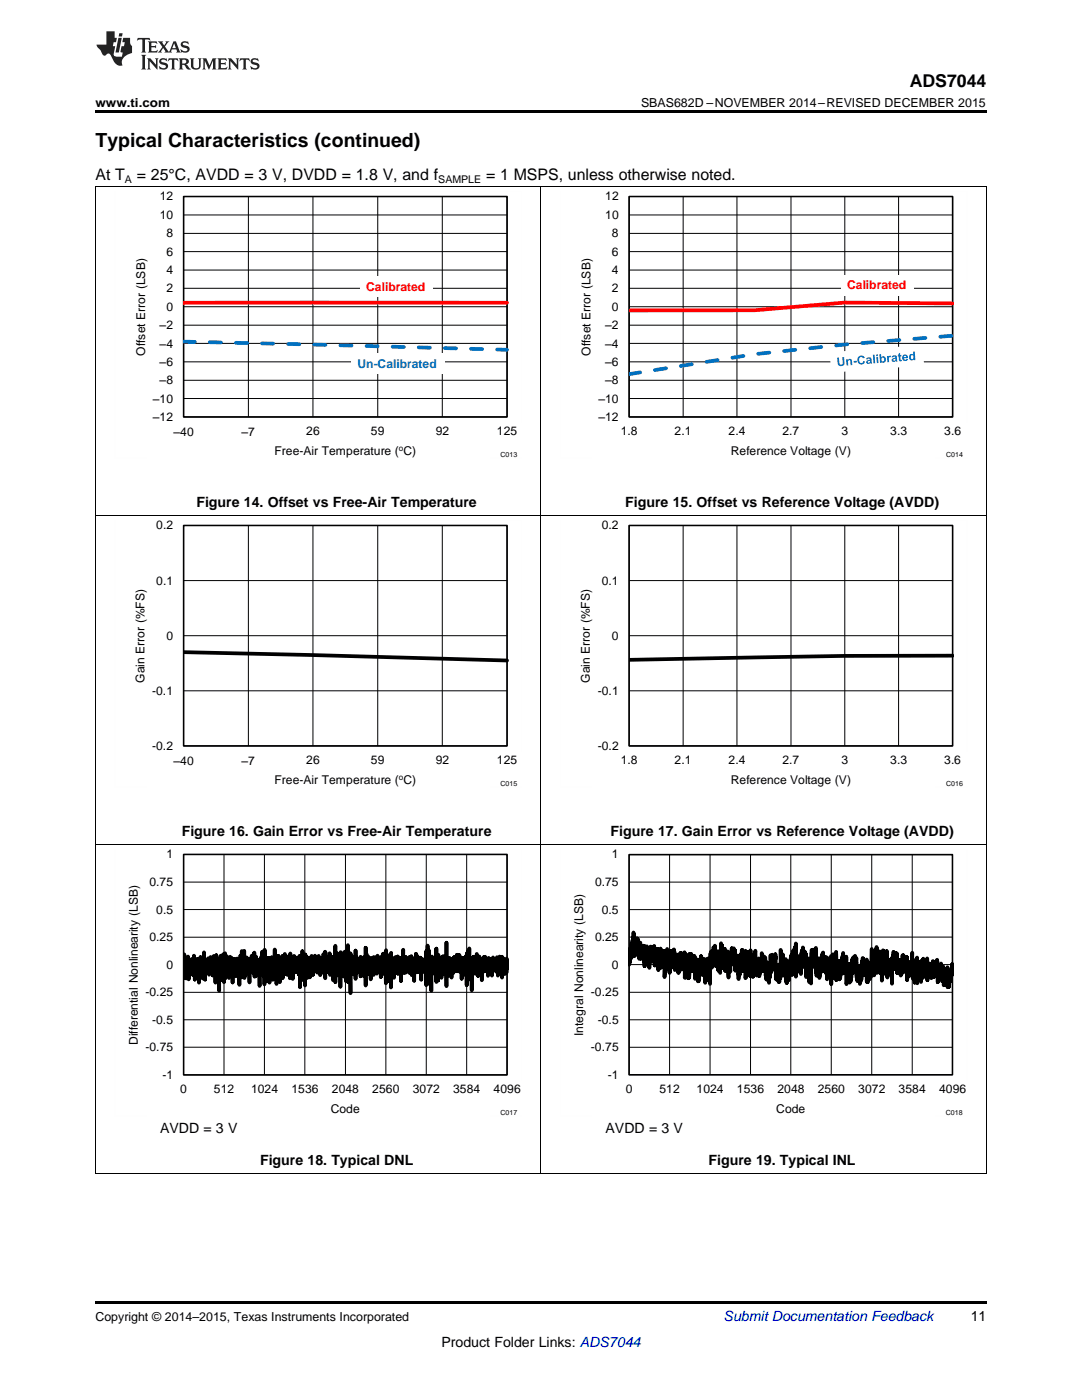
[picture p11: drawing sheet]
<svg xmlns="http://www.w3.org/2000/svg" width="216mm" height="279mm" viewBox="0 0 216 279" stroke-linecap="round" stroke-linejoin="round" font-family="sans-serif">
<path d="M19 234.2h.2zM196.7 234.2h.1zM19 259.7h177.8v.5h-177.8z" fill="#000"/>
<g fill="none" stroke="#000" stroke-width=".2">
<path d="M19.1 37.2v197M36.6 39.2h64.6v44h-64.6zM49.6 39.2v44M62.4 39.2v44M75.4 39.2v44M88.3 39.2v44M107.9 37.2v197M196.8 37.2v197M36.6 57.5h64.6M36.6 53.9h64.6M36.6 50.2h64.6M36.6 46.6h64.6"/>
<path d="M36.6 42.9h64.6M36.6 79.5h64.6M36.6 75.9h64.6M36.6 72.2h64.6M36.6 68.5h64.6M36.6 64.9h64.6M36.6 61.2h64.6M19 102.9h177.8M36.6 104.9h64.6v44h-64.6zM36.6 115.9h64.6M49.6 104.9v44M62.4 104.9v44"/>
<path d="M75.4 104.9v44M88.3 104.9v44M125.5 104.9h64.6v44h-64.6zM125.5 115.9h64.6M136.3 104.9v44M147.1 104.9v44M157.8 104.9v44M168.6 104.9v44M179.3 104.9v44M36.6 137.9h64.6M36.6 126.9h64.6M125.5 137.9h64.6"/>
<path d="M125.5 126.9h64.6M19 168.5h177.8M36.6 170.5h64.6v44h-64.6zM36.6 176h64.6M44.7 170.5v44M52.8 170.5v44M60.8 170.5v44M68.9 170.5v44M77 170.5v44M85.1 170.5v44M93.1 170.5v44M125.5 170.6h64.6v43.9h-64.6z"/>
<path d="M125.5 176h64.6M133.6 170.6v43.9M141.7 170.6v43.9M149.8 170.6v43.9M157.8 170.6v43.9M165.9 170.6v43.9M173.9 170.6v43.9M182 170.6v43.9M36.6 198h64.6M36.6 192.5h64.6M36.6 187h64.6M36.6 181.5h64.6"/>
<path d="M125.5 198h64.6M125.5 192.5h64.6M125.5 181.5h64.6M125.5 187h64.6M36.6 209h64.6M36.6 203.5h64.6M125.5 209h64.6M125.5 203.5h64.6M19 234.2h177.8"/>
</g>
<path d="M36.6 39.2h64.6v44h-64.6zM36.6 104.9h64.6v44h-64.6zM125.5 104.9h64.6v44h-64.6zM36.6 170.5h64.6v44h-64.6zM125.5 170.6h64.6v43.9h-64.6z" fill="none" stroke="#000" stroke-width=".31"/>
<path d="M36.6 130.2l64.6 1.6M190.1 130.9h-21.5l-43.1 .8M36.6 192.5l.1-1.9 .1 4.5v-4.6l.1 3.5v-3v2.3l.2-1.9v1.8v-1.2l.1 3.3v-4.1l.1 1.7 .1-.8v1.5l.1-2.7 .1 4.6 .1-3.9 .1 1.6v-1.1l.1 .5v-.6v1.9l.1-2.1v.8v-1v1.7l.1-1.8v1.6l.1-1.4v2.3v-1.9v.6l.1-.7v1.5v-2.1v2l.1-1.6v1.3l.1-1v2.4l.1-2.9 .1 2.8v-3.7l.1 2.8v-1.5v.5l.1-.3v3.3v-3.5v1l.1-1.1v1.3v-1.5l.1 2v-1.6v.8v-1.1l.1 1.6 .1-2v2.3v-1.7l.1-.2v.8v-.8v1.6l.1-1.9v2l.1-1.7 .1 .7v3.6v-4.7v1.6l.1-.9v1.2l.1-1.6 .1 1.6v-2.3v2.1l.1-1.3v1.1v-1.5l.1 .5v2.8v-2.6l.1 .8 .1-1.5v3.9l.1-3.9 .1 1.6 .1-1.2v3.1v-4.8l.1 4v-2.1l.1 .9v-.9v3.5l.1-4 .1 1.9v-1.5v.9l.1-.4v.6l.1-1.2v1.2v-1l.1 1.4v-1.8l.1 1.8v-1.7v1.8v-2.3l.2 3.3v-2.5l.1 1.5v-2l.1 2.1 .1-2.6 .2 2.7v-2v2.1l.1-2.3v2.3l.1-2.1v2.8l.1-2.8v3v-2.1v-.7l.1 1.9 .1-3v3l.1-2.6v2.5v-2.5l.1 2.3v-1.7v1.1v-.8l.1 4v-4v-.4l.1 1.8v-1.9l.1 2.5v-3.5l.1 2.7v-1.6l.2 1.4 .1-1.3v1.5v-1.7v1.6l.1-1.4v5.9v-6v.6l.1-.8 .1 2v-2.1l.1 2.6v-3.3l.1 3.2 .1-3.1v4.7l.1-3.9v2v-2.4l.1 3.9 .1-4.6 .1 3.7 .1-3.6v5.4v-4.5l.1 2.5v-3.5v3.7l.1-4 .1 5v-4.4v3.2l.1-2.5v1.5v-1l.1 1.4v-2.5v1.8l.1-.5v.8v-.9l.1 .9v-1.5l.1 2.2 .1-1.9v2.2l.1-2v3.2l.1-3.4 .1 1.8v-2.7l.1 3.4v-3v2.1v-1.6l.1 1.2 .1-1.6 .1 2.4v-2.6l.1 2.2v-2v4.7l.1-4.5v2.5l.1-2.5v2v-2.1l.2 2.3v-2.4v2.1l.2-1.9 .1 3.2v-3.2l.1 1.8v-1.9v2.5l.1-2.7 .1 2.3 .1-2v1.7l.1-1.5 .1 1.3v-1.3l.1 4.8v-5.1l.1 1.9 .1-2.7v2.5l.1-2v2.2l.1-2.2v2.5v-3.9v5.3l.1-3.5 .1 2.4 .2-2v2.3v-3.3v3.6l.1-4.8 .1 5.4v-3.6v1.4v-1.6l.1 2.1 .1-1.6v2.2v-2.7l.1 3.1 .1-3.4v1.8v-.2l.1 .4v-1.9l.1 2v-1.2v2.2l.1-2.4 .1 1.2v-1l.1 1.6v-2.2l.1 4.7v-4.2v1.5v-1.8l.1 1.2 .1-1.2v2v-1.7l.1 .7v-.8v1.6l.1-1.5v2v-3.1l.1 3.3v-2.5l.1 2.5v-2.7l.1 2.6 .1-2.5v2.3v-3.4l.1 3.4v-3.7l.1 4.8v-3.9v2.6l.2-2.7v3.9l.1-3.9v3.6l.1-2.5 .1 2.5 .1-3v2.2v-2.2v1.7l.1-1.5 .1 1.7v-1.7l.1 2.9 .1-2.7v4.9v-5.2v2.4v-2.1l.1 .4v-.8v2.4v-2.1l.1 1.7v-1.9v2.2l.1-2.8v3.1l.2-4.1v4.1l.1-2.9 .1 2.2v-2.8v3.5v-4.2v4.9l.1-4.3 .1 3.8v-3.4v2.8l.1-2.4v5.2v-7l.1 6.1v-4.5l.1 4.1v-3.8l.2 2.2 .1-2.4v4.6v-4.6l.1 2.9v-2.5l.1 2.1v-1.7l.2 1.1v-1v.9v-1.8l.1 4.9v-3.9l.1 .9 .1-1.5 .1 1.9 .1-2v1.6v-2l.1 2.1v-1.6l.1 3.9v-4.3v2.3l.2-2.1v2.3v-2.6v3.2l.1-2.6 .1 3.4v-5.6v3.9v-1.9l.1 2.4 .1-3v3.2v-2.3v1.9l.1-1.9v.7l.1-.6v4.5v-5.2l.1 2.8v-2.5v1.5v-1.4v2.8l.2-2.8v2v-2.8l.1 3.8v-2.3v-.3l.1 1.9v-2.7l.1 4.8v-4.1l.1 1.5v-1.7v1.9l.1-2v2v-1.4v-.4v1.6l.1-1.6v1.5v-1.4l.1 1.3v-.9l.1 .7v-2.1l.1 4.3 .1-4.4v2.2v-1.2l.1 1.5 .1-2.1v2.5l.1-2v2.7v-4l.1 3.4 .2-2.5 .1 3.1 .1-2.5 .1 2.7v-3.6v2.6l.1-2.7v2.5l.1-1.4v1.4l.1-1.4v.6v-1.2l.1 1.7v-1.6v3.7l.1-4.9v3.1l.1-2v2.1l.1-2 .1 2v-1.7v1.2l.1-1.4 .1 2v-2.3v4.1l.1-4 .1 2.1 .1-2.7 .1 2.5v-2.2l.1 3v-2.8v2.3l.1-1.6 .1 1.7v-2.6l.1 2.9v-2.8l.1 2.9v-2.3v1.7l.1-2.1v2.1v-1.9l.1 1.6v-2l.1 2.1v-1.4v2.5v-3l.1 2v-2.5v3.5l.1-3.6 .1 6.2v-5.7l.1 2.8v-3.2l.1 2.6 .1-1.8v2l.1-3.9v5.8l.1-4 .1 2.1 .1-3.2v4.4v-3.6v1.8l.1-1.9 .1 2.5v-3l.1 6v-6.2v4.7v-4.7l.2 4.1 .1-3.4v2.1l.1-1.3v.6v2.5v-4l.1 2.5 .1-1.7v2.3l.1-3 .1 2.4v-2v1.8l.1-1.7v1.4v-1.3v.2v3.1l.1-4v2.6l.1-2 .1 2.2v-2.8l.1 3.2v-3.5v2.3v-1.1l.1 .8 .1-.6v.9v-1.2v2.6l.2-3.3v2.6l.1-2.3v1.5l.1-.7v.9v-1.2v1.2v-1.9v1.6v-2.2l.1 2.6v-1.5v1.2l.1-1.2v1.5l.1-1.7v2l.1-2 .1 2.5v-2.2l.1 2.2 .1-2.7v2.2l.1-2.8v2.7l.1-1.8 .1 1.7v-1.8l.1 3v-2.2v-.5v1.4l.1-1.7 .1 1.5v-1.8l.1 1.7v-1.2l.1 2.2v-2.6l.1 2.6v-2.8l.1 2.9v-3.6l.1 3.6 .1-3.1 .1 2.6 .1-3.7v5.3v-5.1l.1 3.6 .1-2.8v2v-1.4v1.7l.1-1.4v1.6l.1-1.7v2.2v-2.7l.1 2.8 .2-2.3v1.4v-1.9v1.9v-1.1v1.3l.1-1.4 .1 2.3v-4l.1 4.4 .1-3.3 .2 2.8v-2.7v1.4v-1.2l.2 2v-2.6l.1 4.6v-3.5l.1 1.3 .1-1.9v2.7v-3.1l.1 2.5v-2.4v3.2l.1-5.7v7.3l.1-3.9v.8v-.9v.9l.1-1.5v1.2v.1v-.6l.1 .9v-.9l.1 1.3v-3.1v4.4v-3.7l.1 3.3v-2.8l.1 2 .1-1.9 .1 1.8v-1.8l.1 1.6v-1.7l.1 2.3v-2.6v5.7l.1-6.9 .1 4.9v-2.9v1.7v-2.4v2.5l.1-2.1 .1 1.5 .1-2v3.6l.1-3.2v2.5l.1-3.2v3l.1-3.9v4.9v-2.9v1.4l.1-2.5v2.7l.1-3.4v4l.1-4.3v5.9l.1-5.6 .1 5.2v-5.5v2.6v.2l.1-.4v.4v-.7v1.1l.1-1.1v3.9v-7.3l.1 5.1v-3v2.9l.1-1.9 .1 2.2v-2.6l.1 2.4 .1-2.4v1.6v-1.3v6.6v-7.9l.1 3.3v-1.9v1.3l.1-.9 .1 1v-1.1v1.5v-2.6v3.2v-2.1v.3l.1-.5v1.7l.2-2.1v3l.1-3.2v2.4v-1.7l.1 1 .1-1 .1 1.9v-2.7v4.3v-5.7l.1 4.2 .1-2.9v2.7v-2.1l.1 1.8 .1-1.8v1.8v-1.8l.1 2.5v-2.6v2l.1-2.1 .1 1.6v-1.4v1.7v-1.5v2.2l.1-2.7 .1 2.4 .1-2.1 .1 3.2v-3.9v2.7l.1-1.7v1.8l.1-2.4v1.4v-.7v1.1v-1.8l.1 2.3 .1-1.6v1.1v-2v3.4l.1-2.9v2.7l.1-2.5v3v-3.6v-.1l.1 2.3v-1.7l.1 1.3 .1-1.3v1.6v-2.5l.1 5.9v-7.6l.1 5.1v-4v3.9l.1-2.7 .1 1.9 .1-1.7v2.8v-3.5v3.5l.1-3.2 .1 3.2v-3.2v1.5l.1-1.1 .1 1.6v-1.6v1.5l.1-1.6v2v-1.5l.1 3.5 .1-4.3v1.7v-1.4l.1 2.5 .1-2.6v2.6l.1-2v1v-1.2l.1 1.4v-1.6v3l.1-3.6v3.4v-2.7l.1 1.3 .1-1.8v2v-1.1v1.1l.1-1.3 .1 1 .1-.9v2.2v-3.2l.1 3.3 .1-3.6 .1 3 .1-2.6v2.6v-1.8v2v-2.4l.1 2.4 .1-2.5v2.6v-2.9l.1 2.3v-1.5l.1 1.8v-2.5l.1 3.8v-2.4l.1-.4v1.9l.1-3.2v3l.1-2.4 .1 1.9 .1-3.1v4.1v-2.6l.1 1.8 .1-1.8v2.4l.1-3.3 .1 2.7v-3.3l.1 5.9v-6.6l.1 5.2 .1-3.8v4.5l.1-4.3v2.7v-2.3v-.3l.1 2v-2l.1 4.5v-5.2l.1 3.2v-2.2l.1 1.9v-1.5v1.4v-1.4l.1 .9v-.4v.2v-1.5v2l.1-1.8v1.7l.1-1.7v5.7v-6.9v3.7l.2-2.3v1.9l.1-1.8v2.4l.1-2.7v2v-2l.2 2.7v-2.1v3.1l.1-3.9v2.2l.2-2.4v2.4l.2-2.3v2.8v-2.6l.1 2.1 .1-2.4v2.8l.1-2.9v3.4l.1-3 .1 1.6 .1-1.3v1.7v-1.5l.1 1.1v-.7v.2v1.8v-3l.2 2.1v-1.4v3.9v-3.8l.1-.4v1.5v-1.6v2.1v-2.3l.1 2.7v-2.3l.1 2.1 .1-2.6v2.5l.1-4.2v3.9v-1.6v2v-2.3l.1 2.7v-2.4l.1 .9 .1-.7v1.4v-2.1l.2 2.8v-3.1v2.3l.1-1.7 .1 1.9v-1.8v.4v-.2v1.7v-1.7v.6v-.3v1.6l.2-2.2v2.3v-1.9l.1 1.7 .1-2.5v2.4l.1-2.6v3.2v-2.1l.1 1v-1.5v1.6l.1-2v2.1l.1-2.3v3.1l.1-3.3 .1 3.8v-2.9l.1 1.7v-2.2v2.7v-2.1l.1 1.8v-1.9l.1 2v-1.9v1.3l.1-1.4v1.4v-1.7v4.3v-3.1l.1-.5v1.2l.1-1.7v1.7l.1-2v1.9v-1l.1 1.4v-3.2v2.6v-1.8v2.3l.1-2.3 .1 2.9 .1-2.5v2.3v-1.7v1.2v-2.6v2.7l.1-1.7v2l.1-2.5v2.6l.1-2.4 .1 2.6 .1-2.9 .1 2.5v-2.6l.1 2.1v-1.9v4.2l.1-3.5v1.5l.1-1.9 .1 2.4 .1-2.2v1.6l.1-1.7v2l.1-2 .1 2 .1-2.3v2.7l.1-2.4 .1 2 .1-3.9v6.8l.1-5.5 .1 4.2v-6.6v4.3l.1-1.6v3v-3.4v3.1l.1-2.9v1.9v-1.3v1v3.5l.1-6.6v3v-.7v1.2l.1-1.7 .1 1.9v-1.8v.1v2.3v-2.7v2.8v-3.1l.2 2.4v-2.1l.1 6.4v-6.7l.1 2.5v-2.6l.1 2.9v-2.2v1.5l.1-1.5 .1 1.5v-1.3v2.3l.1-2.7 .1 3v-2.8l.1 1.7 .1-1.7 .2 4.4v-6.7l.1 5.4v-4.1l.1 2.9 .1-1.5v3.7l.1-5.2 .1 3.6v-2.7v2.5l.1-2.4 .1 2v-2.2l.1 2.2 .1-2v1.7v-1.6l.1 3.5 .1-4.1 .1 2.6 .1-2.8 .2 3.6v-2.6l.1 2.1 .2-2.6v2.4v-2l.1 1.6v-1.6l.1 5.1v-8.7v4.8l.1-1.2v2v-2.2l.1 1.7 .1-1.6v2.4l.1-2.7 .1 3.4 .1-3.5v1.8v-1.1v1.1l.1-.8 .1 .9v-1.4l.1 1.7 .1-1.6v3.3l.1-3.7 .1 2.2 .1-1.7v2.2v-2l.1 1.3v-1.6l.1 2v-2.8v2.3l.1-1.7 .1 2.2 .1-2.2 .1 1.9v-2l.1 1.5v-1.3v2.1l.1-3.3v3l.1-1.6 .1 1.5v-1.7v2.1l.1-2v1.5v-2l.2 2.2v-2.9v3.3l.1-2.1 .1 1.7v-2.3l.1 2 .1-1.3v3.4v-3.6l.1 1.8 .1-2.3v1.9l.2-1.7v1.7v.2l.1-1.6v1.6v-1.6l.1 1.9v-2.4l.1 3.3 .1-3.5v2.2v-1.2v1.5v-1.9l.1 2.1 .1-3.1v6l.1-6.1 .1 4.8v-5.1l.1 5.3v-5.7v3.6l.1-1.7v1.3v-1l.1 .6v2.9v-6.2l.1 5.1 .1-2.8 .1 1.9v-1.7l.1 1.6v-1.2l.1 1.1v-2v6.3v-6.4l.2 2.4v-2.3l.1 2.8 .1-3.2v2.6v-1.6l.1 1.5 .1-1.5v1.5v-2.2v2.4l.1-1.9 .1 2.7v-3.2l.1 2.1v-1.9l.1 2.2v-3.2l.2 3.3 .1-2v3.1v-2.9l.1 1 .1-1v1.6v-1.5v1.7l.1-2.8v2.8l.1-2v1.3v-1.2l.1 1.3v-1.3v1.2v-1.6l.1 2 .1-1.8v4l.1-3.5v.6v-.7l.1 1.4 .1-2v2.2v-1.8l.1 1.9 .1-2.7v2.9l.1-2.9 .1 2.7v-2.8l.1 2.8 .1-1.7 .1 .9v-.4v.2v-1.1v1.4v-1.5l.1 2.2v-2.3v1.9l.2-1.4v2.9l.1-3.6 .1 2.5 .1-2.1 .1 1.4v-1.5l.1 2.1v-1.9v2.1v-2.4l.1 2.1 .1-2.1 .1 3.3v-3.3l.1 1.6 .1-1.9v1.7l.1-1v1.4l.1-1.7v1.5v-1.3v1.8l.1-1.7v1.5v-1.1l.1 .7 .1-.8v1.3v-2l.1 2.5v-2.5v2.3l.2-2.7 .1 2.6v-2v3.1l.1-2.4v1.2l.1-1.7v1.5l.1-1.3v1.2v-.9v.7v-1.8v2.8l.1-3.1v2.8v-1.4l.1 .7v-1l.1 1 .1-1.1v1.2v-1.3l.1 1.6v-2.5l.1 4.2v-2.9l.1 .7v-.9l.1 1.5 .1-2.2v2v-1.5l.1 1.5 .1-1.7v2.8v-2.1v.4l.1-.7v1.1l.1-1.5v2.1l.2-1.9v2.3v-2.8v2.1v-1.6v.7" fill="none" stroke="#000" stroke-width=".74"/>
<g fill="none" stroke="#fefefe" stroke-width=".2" stroke-dasharray=".4 .1" stroke-linecap="butt">
<path d="M22.9 38.2v53.2M35.4 38.2h68.7M104.1 38.2v46.2M22.9 91.3h6.3M97.8 91.3h6.3M22.9 103.8v53.2M35.4 103.8h68.7M104.1 103.8v46.2M111.8 103.8v53.2M124.3 103.8h68.7M193 103.8v46.2M22.9 157h6.3"/>
<path d="M97.8 157h6.3M111.8 157h6.3M186.7 157h6.3M22.9 169.5v53.2M35.4 169.5h68.7M104.1 169.5v46.2M111.8 169.5v53.2M124.2 169.5h68.8M193 169.5v46.2M22.9 222.6h6.3M97.8 222.6h6.3M111.8 222.6h6.3"/>
<path d="M186.7 222.6h6.3"/>
</g>
<path d="M125.5 192.5l.2-3v2.6l.1-2.8v2.1v-2.3v.7l.1-.8 .1 .7v-1.4l.1 2.8v-2.3l.2-1.5v1.5l.1-2.7 .1 1.4v-.9l.1 4.2v-1.2l.1 .6 .1-2v1.4l.1-2 .1 1.5v-1.2v.5l.1-1.1v1.4l.1-1.4v1.9l.1-1.7v.9l.1-.4v2.9l.2-1.4v1.9v-3.2l.1 1.2 .1-1.3 .1 3.2v-1.4l.1 1.2 .1-.8v.9l.1-1.5v1.4l.1-2.1v1l.1-1.3 .1 1.1 .1-1v4l.2-2.6 .1 1.3v-1.9l.1 1 .1-1.7v2.1l.2-1.7v.8v-.8l.1 3.5v-1.8l.1 .8 .1-1v2.4v-4l.1 1.5 .1-1.8 .1 3 .1-1.9v.8v-.5l.1 .9 .1-1.4 .1 1v-1.4l.1 1.1 .1-1.7 .2 3.9v-1.1v.3v-.4l.1 .5v-.8v1.1l.1-1.8v1.2l.1-2.4 .1 2.2 .2-2.1 .1 4.2 .1-2.1v1.8l.1-3.5 .1 1.6 .1-2.1 .1 3.9v-1.9l.2 1.7v-2.6l.1 2.2v-1.3l.1 .4 .2-1.1v.9l.1-1.7v5.2l.3-3.1v1.5l.1-2.7 .1 2.2v-3.5v3.2l.1-2.2 .2 2.9v-2.4v1.4l.2-2.1v.4v3.6l.2-3.4v1.3v-2.3l.1 3.4 .1-1.9 .1 1.7v-1.6v.2l.1-.5 .1 .6 .1-2v1.5l.1-1.7 .2 4.1 .1-1.8v1.5v-1.6v1.7l.2-2.4 .1 1.4v-1.5l.1 1.5 .1-1.9 .1 3.7v-1.1v.8l.3-2.3v1.3l.1-2.7v1.6l.1-1.6 .1 3.3 .1-2.2 .1 2.1v-1.9l.1 1.6 .1-2 .1 1v-.7v.4v-.1l.1-1.7v5.1l.1-1.6 .1 1.6 .1-2.8 .1 2 .1-3.7 .2 4.6 .1-1.9 .1 1.7v-1.5v1.1v-1.6v2.1l.1-2.6v.9v-.8v.5v-2.7v2.6l.1-2 .1 1.5v-2.1l.1 1.5 .1-1.5v3.4l.1-2.2 .1 2 .1-2.4v1.6l.2-2 .1 1.4 .1-1.2v4.4l.2-2.9v1.9l.1-1.5 .1 1.7v-3.1l.2 4.3 .1-2.3v2.3l.1-3.3 .1 1.7 .1-2.7v2.4l.1-1.8v.9l.1-.6v-1.6v2.5l.1-2.2v2.6l.1 .2v-1.3l.1 2v-1.7l.1 .9v-1.1v1.2l.1-1.5 .1 .9v-1.8v2l.2-2v4.6l.1-1.9v1.3l.1-1.3v1.4l.1-3 .1 1.9 .1-1.3v.7v-2.6l.1 3.6 .1-3.6 .1 2.7 .1-2.6 .1 5 .1-6.1v3l.1-3.4v2.6v-1.9l.1 .2v-.8l.1 2 .1-2.3v3.3l.1-3.1v1.8l.1-2.6v1.2l.1-1 .1 1v-1.6l.1 3.9 .2-2.2 .1 2.5 .1-2.5 .1 1.2 .1-1.8 .1 3.9v-2.1l.1 1.8 .2-1.9v2.7l.2-6 .1 2.6 .1-2.2v4.6l.1-2.8 .1 1.9 .1-2.9 .1 2.4 .1-2.5 .1 4.4 .1-1.6 .2 1.6 .1-1.6 .1 .6v-2.8l.2 5.2v-2.4l.1 .1v-.5v1.4l.1-2.1 .1 2.3 .1-3.9 .1 1.4 .1-2.1 .1 3 .1-1.9v2.1l.2-3.2 .1 1.9 .1-1.5 .1 1.1v-1.1v4l.1-2.2 .1 2.1v-1.5l.1 1.5 .2-2.9 .1 1.5v-1.4l.1 4.6v-2.2l.2 1.4v-2.2v.9l.1-1.9v1.5l.1-2.5 .2 1.6v-2.3v.6l.1-.7 .1 4.2v-2.1v1l.2-1.4v1.8l.1-3v2.7l.2-2.8v1.8l.1-2.1v5.5l.1-1.9v1.7l.1-1.6v.9l.1-1.6v1.4l.1-4.1v3.1l.1-1 .1 2.5 .1-3.4v2.4l.1-2.3v1.5l.1-.3 .1-2.8v5.2l.1-3.7 .1 2.4 .1-3.1 .1 2.3v-.5v2.6l.1-3.5 .1 1.1v-1.4v2.1l.1-2.4v.9l.1-1v1.1l.1-2.1 .1 4.7v-1.4v1.4l.1-1.5 .1 1.8v-1.9l.1 1.9v-2.4v.9l.1-1 .1 .7v-1.6l.2 3.4 .1-1.5v.8l.1-.6v.8l.1-2.7v1l.2-2.3 .1 1.3 .1-.8 .1 3.1 .1-2.3 .1 1.2v-1.8v1.6l.1-1.3 .1 1.3v-1.4l.2 4.4 .1-1.9 .1 .8v-1l.1 2.2 .1-3.4 .1 3.9v-2.6l.2 1.6 .1-1.9v1.1l.1-.7v-2.9v3.3l.1-3.3v2.6l.1-2.4 .1 .7v-1.1l.1 3.1 .1-1.7v1.5l.1-1.1 .1 1v-2.2l.1 1.2v-1.2l.1 2.4v-3.1l.1 4.7 .1 .3v-1.7l.2 1.9v-2.4l.1-.2v1.2v-.9l.1 1.1 .1-1.9v3.5l.1-.9v.9l.1-2.3v1.7l.1-2.2v1.9l.1-5.5v3.9l.2-2.2 .2 1.4v-2.2l.1 4.2 .1-2.6v1l.1-1.2 .1 1.4 .1-1.5v2v-1.6l.1 1.3v-2.1v4.4v-2.5l.2 2.9v-2.6v1.3v-.6l.1 .7 .1-.8v1.1v-.3l.1-3.2 .1 3.8 .2-3.5v2.6l.2-3.6v3.1l.1-3.6v3.3l.1-3.4 .1 4 .1-4.7 .1 4.5v-3.9l.1 .5v-.6v1.2v-1.8v1.5l.1-1.9 .1 1.4v-1v.6v-1.2l.1 1.8 .1-2.6v6.6v-2.9l.1 1 .1-1.4 .1 1.7v-1.6v-.2v1.5l.2-2.1v1.9l.1-1.8 .1 3 .2-2.2 .1 2.1v-2.4v2.9l.1-4v-.3v1.4l.1-1.8 .1 1.2 .1-1.8 .1 3.9 .3-3.1v1.9v-1.7l.2 1.3v-1v.4l.1 4.2v-2.2l.1 1.6v-1.2l.1 .2v-.5v.9l.1-1.5 .1 1.2v-2.2l.2 4.7v-2.7v.9l.1-1.3 .1 1.2v-2.1l.1 1.3v-1.8v4.8l.2-6.7 .1 2.3 .1-2.4 .2 3.4v-2.8l.1 2.4 .1-2.4v.7l.1-1v1.3l.1-1.9 .1 5.5 .1-2.3 .1 2.3 .1-3.1v1.4l.1-.9 .1 1v-1.9l.1 4 .2-2.3 .1 1.1 .2-2.7v1.6l.1-2.5v1.8l.1-2v1.7v-1.8l.2 3.7 .1-2.5 .1 1.5 .1-1.7 .1 1.7 .1-1.8v3.3l.1-.6v1.7l.1-2.1v.1v-.3v1.4l.1-1.3v.8l.1-1.4v1l.1-2.4v1.9v-.7l.1 2 .1-1.6v1.7v-1.6l.1 1.3 .1-3.4 .1 5.6 .1-4.8v2.4l.1-2.9v3l.1-3.6 .1 2.4 .1-1.9v4.2v-3.2v1.3l.1-2.2 .1-.2 .1 1.3 .1-2.2 .1 5.6v-2.9l.1 1.5 .1-1.6v1.7l.1-1.5v1.6v-2.3l.1 1.9 .1-2.2 .1 3.6v-1.6l.2 1.4 .1-2.7v1.8l.1-2.5v1.2l.1-1.3v1.4l.1-2v1.2l.1-1.6v1.1v-1.6l.1 4.1 .1-2.5v2.1l.1-2.2 .1 .9 .1-.6v1.6l.2-2.7v5.5v-2.3l.1 .9v-1.3l.1 1.9 .1-2.1v1.7v-.8l.1 .3v-1.4v2.1v-3l.1 1.9 .1-1.1v1v-.6v2.5l.1-1.9 .1 1.7v-2.2l.1 .5v-.8l.1 1.6 .1-2.6v.6v-.7v1.1l.1-1.9 .1 1.4 .1-1.8v3.1l.1-1.7v1.3v-1l.1 .8 .1-2.8 .1 2.5v-2l.1 1.8 .1-1.9v3.9l.1-1.8v2.5l.1-1.7 .1 1.7v-1.8l.1 1.1 .1-2.2v1.2v-.9l.1 .8v-.6v.4v-1.1l.1 3.7 .2-2.4 .1 1.5v-2.9l.1 1.2v-2l.1 2v-2.6l.1 1.8v-1.7v1l.1-.8v.5l.1 2.7v-1.5l.1 1.4 .1-2.2v1.5l.2-1.5v1.6l.1-2.5v4.4l.1-1v1.1l.1-1.3 .1 .7v-1.1v1.7l.2-2.9 .2 2.3 .1-2.9 .1 2.5 .1-2.8v1.7v-4.5v4l.1 .2 .1-3.2 .1 4.3 .1-4.4v2.2l.1-2v4.2l.2-4.7v.5v-.8v1.7l.1-1.7v1.8v-1.5l.1-.5v1l.1-1.5 .1 5.2v-2v.8v-.9l.1 1.7v-2.2v.9l.1-1.4 .1 1.7 .1-2v1.7l.1-2.6 .1 4.3 .1-1.9v1.6l.2-2.1 .1 3.9 .1-5.4v2.2l.1-2.8v1l.1-.9v4.6l.1-2.3v-.2v1.9l.2-3.2 .1 1.8 .2-2.6 .2 5.3v-1.7v.7l.2-1.8v1v-1.7l.1 1.8 .1-1.9v2l.1-1.7 .1 2.8 .1-2.1 .1 1.3v-1.8l.1 4.3v-4.4v.3l.1-1.1v1.3l.2-2.4 .1 3.4 .1-2.4v2.2v-1.7l.1 1.2v-1.5v.4l.1-.5 .1 .8v-1.6l.1 1.4v-1.4l.1 3.7v-.4v.6l.1-.7v.7l.1-1.5v1.1l.1-.2v-2v1.7l.2-1.7v1.7l.1-1.7 .1 3.1 .2-1.6v1.2l.1-2.7v1.3l.1-2.2 .1 1.3 .1-1.3 .1 3.1v-1.5l.2 1.3v-1.9v2.3l.1-1.7 .1 1v-1.9v.8l.2-1.1v4.5l.1-1.9v.6v-.7v1.4l.1-1.8v-.3l.1 1.3 .1-1.8v1.4l.1-1.3 .1 1.2v-1.8l.1 2.3v-1.5l.1 1.1 .1-1.6v1l.1-3.1v4.6l.1-2.8v3.3l.1-2.9v3.1l.1-2.8v1.6l.2-1.6v3.5v-3.2v.1v-.4l.1 .7v-1.2v2l.1-1.9 .1 1.1v-1.6l.1-.3v1.2l.1-1.5v5.1v-1.9l.1-.7v1.4l.2-2.3v1.6l.1-2.3 .1 1.6 .1-1.4v1.4l.1-1.8 .1 4.2v-1.3v.2l.2-1.8v2.1l.1-3.7v1.3l.1-1.5 .1 3.6 .2-1.8v1.6v-1.6l.2 1.5 .2-2.8v1.4l.1-1.9 .1 4.3v-1.3v.9l.1-.9 .1 .6 .1-1.6v1.1l.1-2.1 .1 2.5v-1.5v.4v-.9l.1 1.5 .1-1.8v2.7l.3-3.4 .3 3.2v-1.4v-.2l.1 .9v-.7v1.2l.1-1.2v1l.2-2.3v1.3l.2-2.1 .1 4.5 .1-2.4 .1 .7 .1-1.1 .1 1.4 .1-2 .2 1.5v-1.8l.1 3.2v-1.2v1.5l.3-2.9 .1 3.7v-1.6l.2 1.3v-.2v-1.3l.1 1.8v-2l.1 1.3 .3-2.2v1v-1.7l.1 4v-.6v.5l.2-.9v1l.2-2.1v.8l.1-1.7v1.9v-.1l.2-2.5v1.2l.1-.5v.4v-.3v-1.2l.1 1.7 .1-2.1" fill="none" stroke="#000" stroke-width=".75"/>
<path d="M36.6 60.4h64.6" fill="none" stroke="#f00" stroke-width=".74"/>
<path d="M36.6 68.2l64.6 1.6" fill="none" stroke="#0070c0" stroke-width=".74" stroke-dasharray="2.2 3"/>
<g fill="#fff">
<path d="M71.8 55.2h14.6v4.1h-14.6z" fill-rule="evenodd"/>
<path d="M70.1 70.5h18.6v4h-18.6z" fill-rule="evenodd"/>
</g>
<g fill="none" stroke="#000" stroke-width=".2">
<path d="M125.5 39.2h64.6v44h-64.6zM136.3 39.2v44M147.1 39.2v44M157.8 39.2v44M168.6 39.2v44M179.3 39.2v44M125.5 57.5h64.6M125.5 53.9h64.6M125.5 50.2h64.6M125.5 46.6h64.6M125.5 42.9h64.6M125.5 79.5h64.6"/>
<path d="M125.5 75.9h64.6M125.5 72.2h64.6M125.5 68.5h64.6M125.5 64.9h64.6M125.5 61.2h64.6"/>
</g>
<path d="M125.5 39.2h64.6v44h-64.6z" fill="none" stroke="#000" stroke-width=".31"/>
<path d="M190.1 60.6l-21.5-.2-18 1.5-25.1 .1" fill="none" stroke="#f00" stroke-width=".74"/>
<path d="M125.5 74.7l25.1-4 18-1.9 21.5-1.8" fill="none" stroke="#0070c0" stroke-width=".74" stroke-dasharray="2.2 3"/>
<path d="M111.8 38.2v53.2M124.3 38.2h68.7M193 38.2v46.2M111.8 91.3h6.3M186.7 91.3h6.3" fill="none" stroke="#fefefe" stroke-width=".2" stroke-dasharray=".4 .1" stroke-linecap="butt"/>
<g fill="#fff">
<path d="M167.8 54.9h14.5v4h-14.5z" fill-rule="evenodd"/>
<path d="M165.5 70.3l18.6-1.5 .3 4.1-18.5 1.5z" fill-rule="evenodd"/>
</g>
<g fill="#0070c0">
<path d="M170.3 72h.7v.3l-.7 .1z"/>
<path d="M167 71.4l.4-.1 .1 1a.37 .37 0 0 0 .3 .5 .37 .37 0 0 0 .3-.6v-.9h.3l.1 .9a.7 .7 0 0 1-.6 .9 .7 .7 0 0 1-.8-.8zM168.8 71.7h.3l.1 .2a.45 .45 0 0 1 .5-.3 .45 .45 0 0 1 .3 .5l.1 .8h-.4v-.8a.23 .23 0 0 0-.3-.2 .23 .23 0 0 0-.2 .3l.1 .7h-.4z"/>
<path d="M171.3 71.2a.75 .75 0 0 1 1.2 .2l-.3 .1a.47 .47 0 0 0-.7-.1 .47 .47 0 0 0 0 .7 .4 .4 0 0 0 .4 .3 .4 .4 0 0 0 .4-.4l.3 .1a.82 .82 0 0 1-1.1 .6 .82 .82 0 0 1-.4-1.3zM173 71.4a.53 .53 0 0 1 .5-.1 .53 .53 0 0 1 .4 .5l.1 .7-.3 .1v-.2a.42 .42 0 0 1-.8 .1 .42 .42 0 0 1 .4-.6l.3-.1a.22 .22 0 0 0-.2-.2 .22 .22 0 0 0-.3 .1h-.3zM173.2 72.1a.2 .2 0 0 0 .1 .3 .2 .2 0 0 0 .3-.1 .2 .2 0 0 0-.1-.3zM174.2 70.8h.3l.1 1.7h-.3zM174.8 70.8l.4-.1v.3l-.3 .1zM174.9 71.2h.3l.1 1.2-.3 .1zM175.5 70.7h.3v.6a.57 .57 0 0 1 .8 0 .57 .57 0 0 1 .1 .8 .57 .57 0 0 1-.8 .1v.2h-.3zM175.9 71.5a.36 .36 0 0 0 0 .5 .36 .36 0 0 0 .5 0l-.1-.6zM177 71.1l.3-.1v.2l.2-.2h.3l-.1 .3-.3 .1v.9h-.3zM178 71a.53 .53 0 0 1 .6-.1 .53 .53 0 0 1 .4 .5l.1 .7-.3 .1-.1-.2a.42 .42 0 0 1-.7 .1 .42 .42 0 0 1 .3-.6l.3-.1a.22 .22 0 0 0-.2-.2 .22 .22 0 0 0-.2 .1h-.3zM178.3 71.7a.2 .2 0 0 0 .1 .3 .2 .2 0 0 0 .3-.1 .2 .2 0 0 0-.1-.3zM179.3 70.6l.3-.2v.4h.2l.1 .3h-.3l.1 .6 .2 .1 .1 .3a.38 .38 0 0 1-.5 0 .38 .38 0 0 1-.1-.4l-.1-.6h-.1zM180.1 71a.6 .6 0 0 1 .8-.2 .6 .6 0 0 1 .3 .6l-.8 .1a.25 .25 0 0 0 .2 .3 .25 .25 0 0 0 .2-.2h.4a.64 .64 0 0 1-1 .3 .64 .64 0 0 1-.1-.9zM180.4 71.1l-.1 .2h.5l-.1-.3zM181.5 70.8a.49 .49 0 0 1 .7 0v-.6l.3-.1 .2 1.8h-.3l-.1-.2a.6 .6 0 0 1-.8 0 .6 .6 0 0 1 0-.9zM181.8 71a.36 .36 0 0 0-.1 .5 .36 .36 0 0 0 .5 .1v-.6z"/>
</g>
<path d="M19 37.2h177.8" fill="none" stroke="#000" stroke-width=".2"/>
<path d="M19 22h177.8v.5h-177.8z" fill="#000"/>
<g fill="#231f20">
<path d="M27.5 7.6l-.1 .5 .4-.2h.6v.1v2.1l-.2 .4h1l-.3-.4v-2.1l.1-.1h.5l.5 .2-.2-.5zM29.5 8.3l.2 .3v1.5l-.2 .4h1.8l.2-.6a1.04 1.04 0 0 1-1.3 .2v-.7h.6l.3 .2v-.6l-.3 .2h-.6v-.6l.8-.1 .4 .3-.2-.5zM31.5 8.3l.9 1.1-.9 1.1h.8l-.2-.2 .5-.7 .4 .7-.2 .2h1.5l-.1-.2 .1-.4h.9l.1 .4-.2 .2h1l-.3-.3-.7-1.9h-.5l-.9 2-.8-1 .9-1h-.8l.1 .3-.3 .5-.4-.6 .2-.2zM34.7 8.6l.4 1h-.7zM36.3 8.4a.63 .63 0 0 0-.2 .7 .63 .63 0 0 0 .6 .4l.6 .2 .1 .2a.75 .75 0 0 1-.7 .4 .75 .75 0 0 1-.6-.5l.1 .7 .1-.1a1.11 1.11 0 0 0 1.5-.6 1.13 1.13 0 0 0-1.2-.8l-.1-.4a1.04 1.04 0 0 1 1.2 .2l-.2-.5-.1 .1-.5-.2zM28.2 10.9l.2 .4v2.2l-.2 .4h1l-.3-.4v-2.2l.3-.4zM29.3 11.6l.3 .4v1.5l-.3 .4h.8l-.2-.4v-1.3l1.5 1.7v-1.9l.2-.4h-.7l.2 .4v.9l-1.1-1.3zM32 11.8a.62 .62 0 0 0-.2 .7 .62 .62 0 0 0 .6 .4l.6 .1 .1 .3a.76 .76 0 0 1-.7 .3 .76 .76 0 0 1-.6-.4l.1 .7 .1-.1a1.11 1.11 0 0 0 1.5-.6 1.13 1.13 0 0 0-1.2-.8l-.1-.4a1.04 1.04 0 0 1 1.2 .2l-.2-.6-.1 .1-.5-.1zM33.7 11.6l-.2 .6a.61 .61 0 0 1 .8-.3v1.6l-.2 .4h.9l-.2-.4v-1.6a.63 .63 0 0 1 .8 .3l-.2-.6zM35.6 11.6l.3 .4v1.5l-.3 .4h1l-.2-.2v-.8l.5 .2a.76 .76 0 0 0 1.2 .7l-1-1a.58 .58 0 0 0 .6-.5 .58 .58 0 0 0-.5-.6zM36.4 11.9h.1a.45 .45 0 0 1 .5 .1 .45 .45 0 0 1 .1 .5l-.7 .2zM37.9 11.6l.2 .2a2.17 2.17 0 0 0 .3 1.9 .99 .99 0 0 0 1.6-.6v-1.1l.2-.4h-.7l.2 .2a1.92 1.92 0 0 1-.2 1.8 .6 .6 0 0 1-.9-.5v-1.1l.2-.4zM40.4 11.6l.2 .4v1.5l-.2 .4h.7l-.2-.4v-1.4l.8 1.8 .8-1.8v1.4l-.2 .4h.9l-.2-.4v-1.5l.2-.4h-.8l-.6 1.5-.6-1.5zM43.4 11.6l.2 .4v1.5l-.2 .4h1.8l.2-.6a1.04 1.04 0 0 1-1.3 .1v-.6h.5l.4 .2v-.6l-.4 .2h-.5v-.7h.8l.3 .3-.1-.6zM45.5 11.6l.2 .4v1.5l-.2 .4h.7l-.2-.4v-1.3l1.5 1.7v-1.9l.2-.4h-.7l.2 .4v.9l-1.1-1.3zM47.9 11.6l-.1 .6a.61 .61 0 0 1 .8-.3v1.6l-.3 .4h1l-.3-.4 .1-1.6a.63 .63 0 0 1 .7 .3l-.1-.6zM50.2 11.8a.62 .62 0 0 0-.2 .7 .62 .62 0 0 0 .6 .4l.6 .1 .2 .3a.76 .76 0 0 1-.8 .3 .76 .76 0 0 1-.6-.4l.1 .7 .2-.1a1.11 1.11 0 0 0 1.5-.6 1.13 1.13 0 0 0-1.3-.8l-.1-.4a1.04 1.04 0 0 1 1.2 .2l-.1-.6-.2 .1-.5-.1z"/>
<path d="M21.2 6.3v2.6h-1.9l.1 .4 .7 .9a.91 .91 0 0 0 1 .8 .56 .56 0 0 1 .5-.3 .56 .56 0 0 1 .5 .3l.4 .8a1.53 1.53 0 0 0 1.9 1.2 1.54 1.54 0 0 1 1-2.1l.9-.3v-1.4a1.52 1.52 0 0 1-.3-1.6h-1.4l-.2 .8h.5l-.2 .8h-.4l-.2 1v.2l.4 .1-.2 .8a1.93 1.93 0 0 1-1.6-.3l.3-1.8h-.5l.2-.8h.4l.2-.8h-.4v-1.3zM23.6 7.6l-.6 2.9h.7l.6-2.9zM23.8 6.6l-.1 .7h.6l.2-.7z"/>
</g>
<text font-size="3.9" x="19" y="29.3">Typical Characteristics (continued)</text>
<text font-size="3.5" x="181.5" y="17.3">ADS7044</text>
<g font-size="3.2">
<text x="19" y="36">At T</text>
<text x="27.3" y="36">= 25°C, AVDD = 3 V, DVDD = 1.8 V, and f</text>
<text x="97" y="36">= 1 MSPS, unless otherwise noted.</text>
</g>
<g font-size="2.8">
<text x="39.2" y="101.1">Figure 14. Offset vs Free-Air Temperature</text>
<text x="124.8" y="101.1">Figure 15. Offset vs Reference Voltage (AVDD)</text>
<text x="36.3" y="166.8">Figure 16. Gain Error vs Free-Air Temperature</text>
<text x="121.8" y="166.8">Figure 17. Gain Error vs Reference Voltage (AVDD)</text>
<text x="31.9" y="226.1">AVDD = 3 V</text>
<text x="120.8" y="226.1">AVDD = 3 V</text>
<text x="51.9" y="232.4">Figure 18. Typical DNL</text>
<text x="141.4" y="232.4">Figure 19. Typical INL</text>
<text x="193.7" y="263.6">11</text>
<text x="88.1" y="268.9">Product Folder Links: ADS7044</text>
</g>
<text font-size="2.8" fill="#0000c8" x="144.4" y="263.6">Submit Documentation Feedback</text>
<g font-size="2.5">
<text x="19" y="21.4">www.ti.com</text>
<text x="127.9" y="21.4">SBAS682D –NOVEMBER 2014–REVISED DECEMBER 2015</text>
<text x="19" y="263.6">Copyright © 2014–2015, Texas Instruments Incorporated</text>
</g>
<g font-size="2.4">
<text x="31.9" y="40">12</text>
<text x="120.8" y="40">12</text>
<text x="31.9" y="43.7">10</text>
<text x="33.2" y="47.3">8</text>
<text x="120.8" y="43.7">10</text>
<text x="122.1" y="47.3">8</text>
<text x="33.2" y="51">6</text>
<text x="122.1" y="51">6</text>
<text x="33.2" y="58.3">2</text>
<text x="33.2" y="54.7">4</text>
<text x="122.1" y="58.3">2</text>
<text x="122.1" y="54.7">4</text>
<text x="31.8" y="65.7">±2</text>
<text x="33.2" y="62">0</text>
<text x="120.7" y="65.7">±2</text>
<text x="122.1" y="62">0</text>
<text x="29" y="71" transform="rotate(-90 29 71)">Offset Error (LSB)</text>
<text x="31.8" y="69.4">±4</text>
<text x="117.9" y="71" transform="rotate(-90 117.9 71)">Offset Error (LSB)</text>
<text x="120.7" y="69.4">±4</text>
<text x="31.8" y="76.7">±8</text>
<text x="31.8" y="73">±6</text>
<text x="120.7" y="76.7">±8</text>
<text x="120.7" y="73">±6</text>
<text x="30.5" y="80.4">±10</text>
<text x="119.4" y="80.4">±10</text>
<text x="30.5" y="84">±12</text>
<text x="34.6" y="87">±40</text>
<text x="48.2" y="87">±7</text>
<text x="61.1" y="86.9">26</text>
<text x="74" y="86.9">59</text>
<text x="86.9" y="86.9">92</text>
<text x="99.2" y="86.9">125</text>
<text x="119.4" y="84">±12</text>
<text x="123.9" y="86.9">1.8</text>
<text x="134.6" y="86.9">2.1</text>
<text x="145.4" y="86.9">2.4</text>
<text x="156.1" y="86.9">2.7</text>
<text x="167.9" y="86.9">3</text>
<text x="177.7" y="86.9">3.3</text>
<text x="188.4" y="86.9">3.6</text>
<text x="54.8" y="90.7">Free-Air Temperature ( C)</text>
<text x="145.8" y="90.7">Reference Voltage (V)</text>
<text x="31.2" y="105.7">0.2</text>
<text x="120.1" y="105.7">0.2</text>
<text x="31.2" y="116.7">0.1</text>
<text x="120.1" y="116.7">0.1</text>
<text x="33.2" y="127.7">0</text>
<text x="122.1" y="127.7">0</text>
<text x="28.8" y="136.3" transform="rotate(-90 28.8 136.3)">Gain Error (%FS)</text>
<text x="117.7" y="136.3" transform="rotate(-90 117.7 136.3)">Gain Error (%FS)</text>
<text x="30.4" y="138.6">-0.1</text>
<text x="119.3" y="138.6">-0.1</text>
<text x="30.4" y="149.6">-0.2</text>
<text x="119.3" y="149.6">-0.2</text>
<text x="34.6" y="152.6">±40</text>
<text x="48.2" y="152.6">±7</text>
<text x="61.1" y="152.5">26</text>
<text x="74" y="152.5">59</text>
<text x="86.9" y="152.5">92</text>
<text x="99.2" y="152.5">125</text>
<text x="123.9" y="152.5">1.8</text>
<text x="134.6" y="152.5">2.1</text>
<text x="145.4" y="152.5">2.4</text>
<text x="156.1" y="152.5">2.7</text>
<text x="167.9" y="152.5">3</text>
<text x="177.7" y="152.5">3.3</text>
<text x="188.4" y="152.5">3.6</text>
<text x="54.8" y="156.4">Free-Air Temperature ( C)</text>
<text x="145.8" y="156.4">Reference Voltage (V)</text>
<text x="33.2" y="171.3">1</text>
<text x="122.1" y="171.3">1</text>
<text x="29.8" y="176.8">0.75</text>
<text x="118.7" y="176.8">0.75</text>
<text x="31.2" y="182.3">0.5</text>
<text x="120.1" y="182.3">0.5</text>
<text x="29.8" y="187.8">0.25</text>
<text x="118.7" y="187.8">0.25</text>
<text x="33.2" y="193.3">0</text>
<text x="122.1" y="193.3">0</text>
<text x="29" y="198.8">-0.25</text>
<text x="117.9" y="198.8">-0.25</text>
<text x="27.5" y="208.5" transform="rotate(-90 27.5 208.5)">Differential Nonlinearity (LSB)</text>
<text x="29" y="209.8">-0.75</text>
<text x="30.4" y="204.3">-0.5</text>
<text x="116.4" y="206.8" transform="rotate(-90 116.4 206.8)">Integral Nonlinearity (LSB)</text>
<text x="117.9" y="209.8">-0.75</text>
<text x="119.3" y="204.3">-0.5</text>
<text x="32.4" y="215.3">-1</text>
<text x="121.3" y="215.3">-1</text>
<text x="36" y="218.2">0</text>
<text x="42.7" y="218.2">512</text>
<text x="50.1" y="218.2">1024</text>
<text x="58.2" y="218.2">1536</text>
<text x="66.2" y="218.2">2048</text>
<text x="74.3" y="218.2">2560</text>
<text x="82.4" y="218.2">3072</text>
<text x="90.4" y="218.2">3584</text>
<text x="98.5" y="218.2">4096</text>
<text x="124.9" y="218.2">0</text>
<text x="131.6" y="218.2">512</text>
<text x="139" y="218.2">1024</text>
<text x="147" y="218.2">1536</text>
<text x="155.1" y="218.2">2048</text>
<text x="163.2" y="218.2">2560</text>
<text x="171.2" y="218.2">3072</text>
<text x="179.3" y="218.2">3584</text>
<text x="187.4" y="218.2">4096</text>
<text x="66" y="222">Code</text>
<text x="154.9" y="222">Code</text>
</g>
<g font-size="2.4" fill="#f00">
<text x="73.1" y="58.1">Calibrated</text>
<text x="169" y="57.8">Calibrated</text>
</g>
<text font-size="2.4" fill="#0070c0" x="71.3" y="73.4">Un-Calibrated</text>
<g font-size="2.1">
<text x="24.9" y="36.6">A</text>
<text x="87.5" y="36.6">SAMPLE</text>
</g>
<g font-size="1.6">
<text x="79.6" y="90">o</text>
<text x="79.6" y="155.6">o</text>
</g>
<g font-size="1.4">
<text x="99.9" y="91.2">C013</text>
<text x="188.8" y="91.2">C014</text>
<text x="99.9" y="156.9">C015</text>
<text x="188.8" y="156.9">C016</text>
<text x="99.9" y="222.5">C017</text>
<text x="188.7" y="222.5">C018</text>
</g>
</svg>
